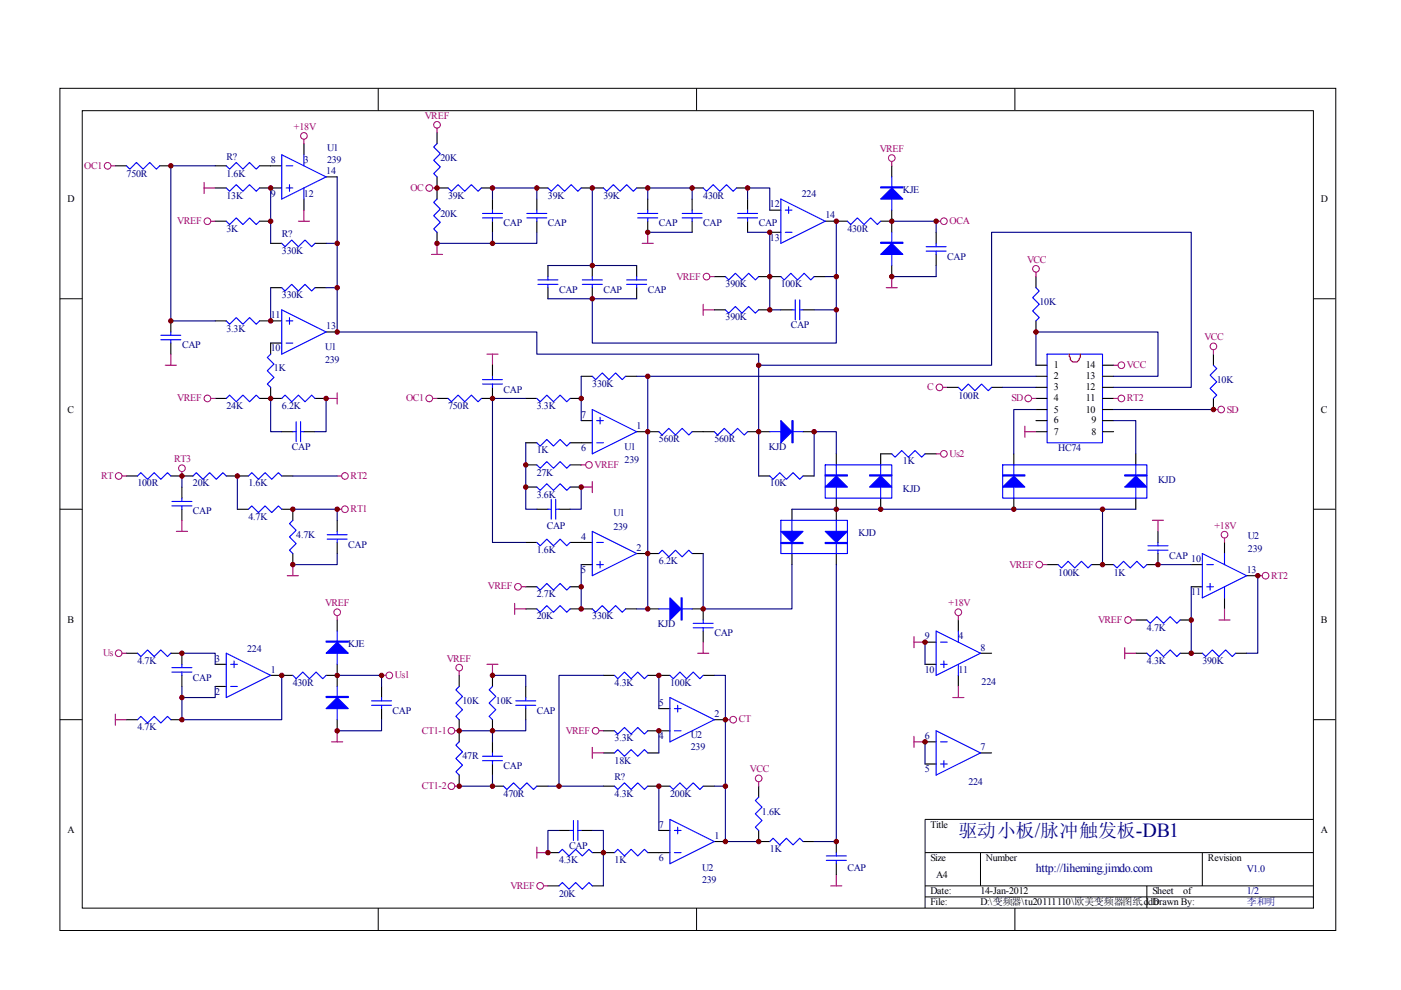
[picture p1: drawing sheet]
<svg xmlns="http://www.w3.org/2000/svg" width="297mm" height="210mm" viewBox="0 0 297 210" stroke-linecap="round" stroke-linejoin="round" font-family="sans-serif">
<g fill="none" stroke="#000" stroke-width=".21">
<path d="M12.7 18.7h270.5v178.6h-270.5zM80.2 18.7v4.7M147.7 18.7v4.7M215.2 18.7v4.7M17.4 23.5h261.1v169h-261.1zM12.7 63.3h4.7M278.4 63.3h4.7M12.7 108h4.7M278.4 108h4.7M12.7 152.6h4.7M278.4 152.6h4.7M278.4 173.7h-82.3v18.8"/>
<path d="M80.2 192.5v4.7M147.7 192.5v4.7M196.1 180.8h82.3M196.1 187.8h82.3M196.1 190.2h82.3M207.9 180.8v7M215.2 192.5v4.7M243.2 187.8v4.7M254.9 180.8v7"/>
</g>
<g fill="none" stroke="#000" stroke-width=".23">
<path d="M24.5 35.2h2.3M33.9 35.2h2.3M45.6 39.9h2.4M45.6 35.2h2.4M55 39.9h4.7M55 35.2h4.7M64.4 30.5v2.3M69.1 37.5h2.4M92.7 28.1v2.4M92.7 37.5v4.7M92.7 39.9h2.3M102.1 39.9h2.3"/>
<path d="M113.8 39.9h2.4M123.2 39.9h4.7M135 39.9h2.3M146.7 39.9h2.4M156.2 39.9h2.3M189.1 35.2v2.3M45.6 46.9h2.4M55 46.9h2.4M57.4 51.6h2.3M64.4 42.2v2.4M66.8 51.6h2.3M92.7 49.3v2.3"/>
<path d="M104.4 42.2v2.4M104.4 46.9v2.4M113.8 42.2v2.4M113.8 46.9v2.4M116.2 56.3v2.3M125.6 56.3v2.3M135 56.3v2.3M137.3 42.2v2.4M137.3 46.9v2.4M146.7 42.2v2.4M146.7 46.9v2.4M151.4 58.6h2.4"/>
<path d="M158.5 42.2v2.4M158.5 46.9v2.4M160.9 58.6h4.7M163.2 49.3h2.4M163.2 44.6h2.4M172.6 58.6h2.4M175 46.9h4.7M186.7 46.9h2.4M189.1 44.6v4.7M189.1 56.3v2.3M198.5 49.3v2.3M198.5 53.9v2.4"/>
<path d="M219.6 58.6v2.4M36.2 68v2.4M36.2 72.7v2.4M45.6 68h2.4M55 68h4.7M57.4 61h2.3M59.7 72.7h-2.3v2.4M66.8 61h2.3M69.1 70.4h2.4M104.4 77.4v2.4M116.2 61v2.3M123.2 79.8h2.4"/>
<path d="M125.6 61v2.3M132.6 79.8h2.4M135 61v2.3M151.4 65.7h2.4M160.9 65.7h2.3M165.6 65.7h2.3M170.3 65.7h2.3M219.6 79.8h2.4M219.6 77.4h2.4M219.6 68v2.4M233.8 79.8h2.3M233.8 77.4h2.3"/>
<path d="M257.3 75.1v2.3M45.6 84.5h2.4M55 84.5h4.7M57.4 82.1v2.4M59.7 91.5h2.4M64.4 91.5h2.4M66.8 84.5h2.3M92.7 84.5h2.3M104.4 82.1v2.4h-2.3M111.5 93.9h2.3M111.5 84.5h2.3M111.5 98.6h2.3"/>
<path d="M120.9 93.9h4.7M120.9 84.5h2.3M120.9 98.6h2.3M123.2 89.2h2.4M135 91.5h4.7M146.7 91.5h4.7M158.5 91.5h4.7M170.3 91.5h2.3M177.3 96.2v2.4M189.1 96.2h-2.4v2.4M196.1 96.2h2.4M200.8 82.1h2.4"/>
<path d="M210.2 82.1h2.4M214.9 96.2v2.4M219.6 89.2h2.4M219.6 91.5h2.4M219.6 84.5h2.4M219.6 82.1h2.4M219.6 86.8h2.4M233.8 89.2h2.3M233.8 91.5h2.3M233.8 84.5h2.3M233.8 82.1h2.3M233.8 86.8h2.3"/>
<path d="M240.8 96.2v2.4M257.3 84.5v2.3M26.8 100.9h2.4M36.2 100.9h4.7M38.6 103.3v2.3M38.6 108v2.3M48 100.9h4.7M50.3 108h2.4M59.7 100.9h2.4M59.7 108h2.4v2.3M62.1 117.4v2.3M71.5 110.3v2.4"/>
<path d="M71.5 115v2.4M111.5 115h2.3M111.5 103.3h2.3M113.8 108h2.4M118.5 108h2.4M120.9 115h4.7M120.9 103.3h2.3M123.2 119.7h2.4M135 117.4h4.7M146.7 117.4h2.4M160.9 100.9h2.3M167.9 108v2.3"/>
<path d="M167.9 117.4v2.3M170.3 100.9h2.3M177.3 105.6v4.7M177.3 117.4v2.3M186.7 105.6v2.4M214.9 105.6v2.4M222 119.7h2.3M231.4 119.7h4.7M240.8 105.6v2.4M245.5 117.4v2.3h-2.3M245.5 112.7v2.3M252.6 119.7h2.3"/>
<path d="M259.6 115v2.4M26.8 138.5h2.4M36.2 138.5h2.4v2.4M71.5 131.5v2.3M111.5 129.1h2.3M111.5 124.4h2.3M120.9 129.1h4.7M120.9 124.4h2.3M132.6 129.1h2.4M137.3 129.1h2.4M146.7 129.1h2.4v2.4M149.1 133.8v2.4"/>
<path d="M196.1 136.2h2.4M203.2 131.5v2.3M207.9 138.5h2.3M240.8 138.5h2.4M240.8 131.5h2.4M250.2 138.5h4.7M250.2 131.5h2.4M252.6 124.4h2.3M259.6 126.8v2.3M262 138.5h2.3M264.3 122.1h2.4M26.8 152.6h2.4"/>
<path d="M36.2 152.6h2.4M38.6 143.2v2.3M45.6 145.5h2.4M45.6 140.9h2.4M57.4 143.2h4.7M69.1 143.2h2.4M71.5 140.9v4.6M71.5 152.6v2.3M80.9 145.5v2.4M80.9 150.2v2.4M97.4 143.2v2.3M97.4 152.6v4.7"/>
<path d="M104.4 143.2v2.3M104.4 152.6v2.3M104.4 157.3v2.3M111.5 145.5v2.4M111.5 150.2v2.4M127.9 143.2h2.4M127.9 154.9h2.4M127.9 159.6h2.4M137.3 143.2h4.7M137.3 154.9h4.7M137.3 159.6h2.4M139.7 150.2h2.3"/>
<path d="M149.1 143.2h2.3M151.4 152.6h2.4M196.1 140.9h2.4M196.1 157.3h2.4M203.2 143.2v2.3M207.9 159.6h2.3M97.4 164.3v2.4M104.4 162v2.3M104.4 166.7h2.4M113.8 166.7h2.4M118.5 176.1h2.4M123.2 176.1h2.4"/>
<path d="M127.9 166.7h2.4M137.3 166.7h4.7M139.7 176.1h2.3M149.1 166.7h2.3M151.4 178.4h2.4M160.9 176.1v2.3h2.3M160.9 166.7v2.3M170.3 178.4h2.3M177.3 178.4v2.4M196.1 162h2.4M116.2 180.8h2.3M116.2 187.8h2.3"/>
<path d="M125.6 180.8h4.7M125.6 187.8h2.3M137.3 180.8h4.7M177.3 183.1v2.4"/>
</g>
<g fill="none" stroke="#00f" stroke-width=".23">
<path d="M26.8 35.2l.7 .7 1.4-1.4 1.4 1.4 1.4-1.4 1.5 1.4 .7-.7M48 35.2l.7 .7 1.4-1.4 1.4 1.4 1.4-1.4 1.4 1.4 .7-.7M48 39.9l.7 .7 1.4-1.4 1.4 1.4 1.4-1.4 1.4 1.4 .7-.7M59.7 32.8l9.4 4.7-9.4 4.7zM60.7 35.2h1.4M60.7 39.9h1.4M61.4 39.2v1.4M64.4 32.8v2.4M64.4 39.9v2.3M92.7 30.5l-.8 .7 1.5 1.4-1.5 1.4 1.5 1.4-1.5 1.4 .8 .7M95 39.9l.7 .7 1.4-1.4 1.4 1.4 1.4-1.4 1.5 1.4 .7-.7M116.2 39.9l.7 .7 1.4-1.4 1.4 1.4 1.4-1.4 1.4 1.4 .7-.7"/>
<path d="M127.9 39.9l.7 .7 1.4-1.4 1.5 1.4 1.4-1.4 1.4 1.4 .7-.7M149.1 39.9l.7 .7 1.4-1.4 1.4 1.4 1.4-1.4 1.4 1.4 .8-.7M189.1 37.5v7.1M48 46.9l.7 .7 1.4-1.4 1.4 1.4 1.4-1.4 1.4 1.4 .7-.7M59.7 51.6l.7 .7 1.4-1.4 1.5 1.4 1.4-1.4 1.4 1.4 .7-.7M92.7 42.2l-.8 .7 1.5 1.4-1.5 1.4 1.5 1.4-1.5 1.4 .8 .8M102.3 45.3h4.2M102.3 46.2h4.2M104.4 44.6v.7M104.4 46.2v.7M111.7 45.3h4.2M111.7 46.2h4.2"/>
<path d="M113.8 44.6v.7M113.8 46.2v.7M114.1 59.3h4.2M116.2 58.6v.7M123.5 59.3h4.2M125.6 58.6v.7M132.9 59.3h4.2M135 58.6v.7M135.2 45.3h4.3M135.2 46.2h4.3M137.3 44.6v.7M137.3 46.2v.7"/>
<path d="M144.6 45.3h4.3M144.6 46.2h4.3M146.7 44.6v.7M146.7 46.2v.7M153.8 58.6l.7 .7 1.4-1.4 1.4 1.4 1.4-1.4 1.4 1.4 .8-.7M156.4 45.3h4.2M156.4 46.2h4.2M158.5 44.6v.7M158.5 46.2v.7M165.6 58.6l.7 .7 1.4-1.4 1.4 1.4 1.4-1.4 1.4 1.4 .7-.7M165.6 42.2l9.4 4.7-9.4 4.7zM166.5 49.3h1.4"/>
<path d="M166.5 44.6h1.4M167.2 43.9v1.4M179.7 46.9l.7 .7 1.4-1.4 1.4 1.4 1.4-1.4 1.4 1.4 .7-.7M189.1 49.3v7M196.4 53.2h4.2M196.4 52.3h4.2M198.5 51.6v.7M198.5 53.2v.7M34.1 71.1h4.2M34.1 72h4.2M36.2 70.4v.7M36.2 72v.7"/>
<path d="M48 68l.7 .7 1.4-1.4 1.4 1.4 1.4-1.4 1.4 1.4 .7-.7M57.4 75.1l-.7 .7 1.4 1.4-1.4 1.4 1.4 1.4-1.4 1.4 .7 .7M59.7 61l.7 .7 1.4-1.4 1.5 1.4 1.4-1.4 1.4 1.4 .7-.7M59.7 65.7l9.4 4.7-9.4 4.7zM60.7 72.7h1.4M60.7 68h1.4M61.4 67.3v1.4M104.4 79.8v.7M114.1 60.3h4.2M116.2 60.3v.7M123.5 60.3h4.2M125.6 79.8l.7 .7 1.4-1.4 1.4 1.4 1.4-1.4 1.4 1.4 .7-.7"/>
<path d="M125.6 60.3v.7M132.9 60.3h4.2M135 60.3v.7M153.8 65.7l.7 .7 1.4-1.4 1.4 1.4 1.4-1.4 1.4 1.4 .8-.7M167.9 65.7h.7M168.6 63.6v4.2M169.6 65.7h.7M169.6 63.6v4.2M219.6 61l.8 .7-1.5 1.4 1.5 1.4-1.5 1.4 1.5 1.4-.8 .7M222 75.1h11.8v18.8h-11.8zM257.3 77.4l.7 .7-1.4 1.4 1.4 1.5-1.4 1.4 1.4 1.4-.7 .7M48 84.5l.7-.7 1.4 1.4 1.4-1.4 1.4 1.4 1.4-1.4 .7 .7"/>
<path d="M59.7 84.5l.7-.7 1.4 1.4 1.5-1.4 1.4 1.4 1.4-1.4 .7 .7M62.1 91.5h.7M62.8 89.4v4.2M63.7 91.5h.7M63.7 89.4v4.2M95 84.5l.7 .7 1.4-1.4 1.4 1.4 1.4-1.4 1.5 1.4 .7-.7M102.3 80.5h4.2M102.3 81.4h4.2M104.4 81.4v.7M113.8 84.5l.7 .7 1.4-1.4 1.4 1.4 1.5-1.4 1.4 1.4 .7-.7M113.8 93.9l.7 .7 1.4-1.4 1.4 1.4 1.5-1.4 1.4 1.4 .7-.7M113.8 98.6l.7 .7 1.4-1.4 1.4 1.4 1.5-1.4 1.4 1.4 .7-.7"/>
<path d="M125.6 86.8l9.4 4.7-9.4 4.7zM126.5 93.9h1.4M126.5 89.2h1.4M127.2 88.5v1.4M139.7 91.5l.7 .7 1.4-1.4 1.4 1.4 1.4-1.4 1.4 1.4 .7-.7M151.4 91.5l.8 .7 1.4-1.4 1.4 1.4 1.4-1.4 1.4 1.4 .7-.7M163.2 91.5h7.1M175 98.6h14.1v7h-14.1zM177.3 98.6v7M186.7 98.6v7M189.1 96.2l.7 .7 1.4-1.4 1.4 1.4 1.4-1.4 1.4 1.4 .7-.7M203.2 82.1l.7 .7 1.4-1.4 1.4 1.4 1.4-1.4 1.4 1.4 .7-.7"/>
<path d="M212.6 98.6h30.6v7h-30.6zM214.9 98.6v7M240.8 98.6v7M29.2 100.9l.7-.7 1.4 1.4 1.4-1.4 1.4 1.4 1.4-1.4 .7 .7M36.4 106.3h4.3M36.4 107.3h4.3M38.6 105.6v.7M38.6 107.3v.7M40.9 100.9l.7-.7 1.4 1.4 1.4-1.4 1.5 1.4 1.4-1.4 .7 .7M52.7 100.9l.7-.7 1.4 1.4 1.4-1.4 1.4 1.4 1.4-1.4 .7 .7M52.7 108l.7-.7 1.4 1.4 1.4-1.4 1.4 1.4 1.4-1.4 .7 .7M62.1 110.3l-.7 .7 1.4 1.4-1.4 1.4 1.4 1.5-1.4 1.4 .7 .7"/>
<path d="M69.4 113.4h4.2M69.4 114.3h4.2M71.5 112.7v.7M71.5 114.3v.7M113.8 103.3l.7 .7 1.4-1.4 1.4 1.4 1.5-1.4 1.4 1.4 .7-.7M113.8 115l.7 .7 1.4-1.4 1.4 1.4 1.5-1.4 1.4 1.4 .7-.7M116.2 108h.7M116.9 105.9v4.2M117.8 108h.7M117.8 105.9v4.2M125.6 112.7l9.4 4.7-9.4 4.7zM126.5 115h1.4"/>
<path d="M126.5 119.7h1.4M127.2 119v1.4M139.7 117.4l.7-.7 1.4 1.4 1.4-1.4 1.4 1.4 1.4-1.4 .7 .7M163.2 100.9l.7 .7 1.4-1.4 1.4 1.4 1.4-1.4 1.5 1.4 .7-.7M165.6 110.3h14.1v7.1h-14.1zM167.9 110.3v7.1M177.3 110.3v7.1M224.3 119.7l.8 .7 1.4-1.4 1.4 1.4 1.4-1.4 1.4 1.4 .7-.7M236.1 119.7l.7 .7 1.4-1.4 1.4 1.4 1.4-1.4 1.5 1.4 .7-.7M243.4 115.7h4.2M243.4 116.7h4.2M245.5 115v.7"/>
<path d="M245.5 116.7v.7M254.9 117.4l9.4 4.7-9.4 4.7zM255.9 119.7h1.4M259.6 117.4v2.3M29.2 138.5l.7 .7 1.4-1.4 1.4 1.4 1.4-1.4 1.4 1.4 .7-.7M48 138.5l9.4 4.7-9.4 4.7zM71.5 133.8v7.1M113.8 124.4l.7 .7 1.4-1.4 1.4 1.4 1.5-1.4 1.4 1.4 .7-.7M113.8 129.1l.7 .7 1.4-1.4 1.4 1.4 1.5-1.4 1.4 1.4 .7-.7M125.6 129.1l.7 .7 1.4-1.4 1.4 1.4 1.4-1.4 1.4 1.4 .7-.7M139.7 129.1h7M147 133.1h4.2"/>
<path d="M147 132.2h4.2M149.1 131.5v.7M149.1 133.1v.7M198.5 133.8l9.4 4.7-9.4 4.7zM199.4 136.2h1.4M203.2 133.8v2.4M243.2 131.5l.7 .7 1.4-1.4 1.4 1.4 1.4-1.4 1.4 1.4 .7-.7M243.2 138.5l.7 .7 1.4-1.4 1.4 1.4 1.4-1.4 1.4 1.4 .7-.7M254.9 138.5l.7 .7 1.4-1.4 1.4 1.4 1.5-1.4 1.4 1.4 .7-.7M255.9 124.4h1.4M256.6 123.7v1.4M259.6 124.4v2.4"/>
<path d="M29.2 152.6l.7-.7 1.4 1.4 1.4-1.4 1.4 1.4 1.4-1.4 .7 .7M36.4 141.6h4.3M36.4 142.5h4.3M38.6 140.9v.7M38.6 142.5v.7M48.9 145.5h1.4M48.9 140.9h1.4M49.6 140.1v1.5M62.1 143.2l.7 .7 1.4-1.4 1.4 1.4 1.4-1.4 1.4 1.4 .7-.7M71.5 145.5v7.1M78.8 148.6h4.2M78.8 149.5h4.2"/>
<path d="M80.9 147.9v.7M80.9 149.5v.7M97.4 145.5l-.7 .8 1.4 1.4-1.4 1.4 1.4 1.4-1.4 1.4 .7 .7M97.4 157.3l-.7 .7 1.4 1.4-1.4 1.4 1.4 1.4-1.4 1.4 .7 .7M104.4 145.5l-.7 .8 1.4 1.4-1.4 1.4 1.4 1.4-1.4 1.4 .7 .7M104.4 159.6v.7M109.4 148.6h4.2M109.4 149.5h4.2M111.5 147.9v.7M111.5 149.5v.7M130.3 143.2l.7 .7 1.4-1.4 1.4 1.4 1.4-1.4 1.4 1.4 .7-.7M130.3 154.9l.7 .7 1.4-1.4 1.4 1.4 1.4-1.4 1.4 1.4 .7-.7"/>
<path d="M130.3 159.6l.7-.7 1.4 1.4 1.4-1.4 1.4 1.4 1.4-1.4 .7 .7M142 143.2l.7 .7 1.5-1.4 1.4 1.4 1.4-1.4 1.4 1.4 .7-.7M142 147.9l9.4 4.7-9.4 4.7zM143 154.9h1.4M143 150.2h1.4M143.7 149.5v1.4M198.5 154.9l9.4 4.7-9.4 4.7zM199.4 140.9h1.4M199.4 157.3h1.4M200.1 140.1v1.5M203.2 140.9v2.3M102.3 160.3h4.2"/>
<path d="M102.3 161.3h4.2M104.4 161.3v.7M106.8 166.7l.7 .7 1.4-1.4 1.4 1.4 1.4-1.4 1.4 1.4 .7-.7M120.9 176.1h.7M121.6 174v4.2M122.5 176.1h.7M122.5 174v4.2M130.3 166.7l.7 .7 1.4-1.4 1.4 1.4 1.4-1.4 1.4 1.4 .7-.7M142 166.7l.7 .7 1.5-1.4 1.4 1.4 1.4-1.4 1.4 1.4 .7-.7M142 173.7l9.4 4.7-9.4 4.7zM143 176.1h1.4M143.7 175.4v1.4"/>
<path d="M160.9 169l-.8 .7 1.5 1.4-1.5 1.5 1.5 1.4-1.5 1.4 .8 .7M163.2 178.4l.7-.7 1.4 1.4 1.4-1.4 1.4 1.4 1.5-1.4 .7 .7M199.4 162h1.4M200.1 161.3v1.4M118.5 180.8l.7-.7 1.4 1.4 1.5-1.4 1.4 1.4 1.4-1.4 .7 .7M118.5 187.8l.7-.7 1.4 1.4 1.5-1.4 1.4 1.4 1.4-1.4 .7 .7M130.3 180.8l.7-.7 1.4 1.4 1.4-1.4 1.4 1.4 1.4-1.4 .7 .7M143 180.8h1.4M175.2 181.5h4.2M175.2 182.4h4.2M177.3 180.8v.7M177.3 182.4v.7"/>
</g>
<g fill="none" stroke="#a1006a" stroke-width=".21">
<circle cx="22.8" cy="35.2" r=".71"/>
<circle cx="64.4" cy="28.8" r=".7"/>
<circle cx="91" cy="39.9" r=".71"/>
<circle cx="92.7" cy="26.5" r=".71"/>
<circle cx="189.1" cy="33.5" r=".7"/>
<circle cx="44" cy="46.9" r=".71"/>
<circle cx="149.8" cy="58.6" r=".71"/>
<circle cx="200.1" cy="46.9" r=".7"/>
<circle cx="219.6" cy="57" r=".71"/>
<circle cx="237.8" cy="77.4" r=".71"/>
<circle cx="257.3" cy="73.4" r=".7"/>
<circle cx="38.6" cy="99.3" r=".71"/>
<circle cx="44" cy="84.5" r=".71"/>
<circle cx="91" cy="84.5" r=".71"/>
<circle cx="124.9" cy="98.6" r=".71"/>
<circle cx="199.2" cy="82.1" r=".71"/>
<circle cx="200.1" cy="96.2" r=".71"/>
<circle cx="218" cy="84.5" r=".71"/>
<circle cx="237.8" cy="84.5" r=".71"/>
<circle cx="258.9" cy="86.8" r=".7"/>
<circle cx="25.2" cy="100.9" r=".71"/>
<circle cx="73.1" cy="100.9" r=".7"/>
<circle cx="73.1" cy="108" r=".7"/>
<circle cx="220.3" cy="119.7" r=".71"/>
<circle cx="259.6" cy="113.4" r=".71"/>
<circle cx="25.2" cy="138.5" r=".71"/>
<circle cx="71.5" cy="129.8" r=".71"/>
<circle cx="109.8" cy="124.4" r=".71"/>
<circle cx="203.2" cy="129.8" r=".71"/>
<circle cx="239.2" cy="131.5" r=".7"/>
<circle cx="268.3" cy="122.1" r=".71"/>
<circle cx="82.5" cy="143.2" r=".71"/>
<circle cx="95.7" cy="154.9" r=".71"/>
<circle cx="97.4" cy="141.6" r=".71"/>
<circle cx="126.3" cy="154.9" r=".71"/>
<circle cx="155.4" cy="152.6" r=".71"/>
<circle cx="95.7" cy="166.7" r=".71"/>
<circle cx="160.9" cy="165" r=".71"/>
<circle cx="114.5" cy="187.8" r=".71"/>
</g>
<g fill="none" stroke="#a1006a" stroke-width=".23">
<path d="M23.5 35.2h1M43.3 39.9h2.3M43.3 38.7v2.3M64.4 29.5v1M91.7 39.9h1M92.7 27.2v.9M189.1 34.2v1M44.7 46.9h.9M63.3 46.9h2.3M64.4 44.6v2.3M91.5 53.9h2.3M92.7 51.6v2.3"/>
<path d="M136.2 51.6h2.3M137.3 49.3v2.3M150.5 58.6h.9M189.1 58.6v2.4M198.5 46.9h.9M219.6 57.7v.9M35 77.4h2.4M36.2 75.1v2.3M103.2 75.1h2.4M104.4 75.1v2.3M149.1 64.5v2.4M149.1 65.7h2.3"/>
<path d="M187.9 61h2.3M236.1 77.4h.9M257.3 74.1v1M38.6 100v.9M44.7 84.5h.9M69.1 84.5h2.4M71.5 83.3v2.4M91.7 84.5h1M123.2 98.6h1M198.5 96.2h.9M199.9 82.1h.9M217.3 90.4v2.3"/>
<path d="M217.3 91.5h2.3M218.7 84.5h.9M236.1 84.5h.9M257.3 86.8h.9M25.9 100.9h.9M37.4 112.7h2.3M38.6 110.3v2.4M62.1 119.7v2.4M71.5 100.9h.9M71.5 108h.9M123.2 103.3h2.4M125.6 102.1v2.3"/>
<path d="M221.1 119.7h.9M244.3 110.3h2.4M245.5 110.3v2.4M259.6 114.1v.9M25.9 138.5h.9M60.9 122.1h2.4M71.5 130.5v1M109.1 127.9v2.4M109.1 129.1h2.4M110.5 124.4h1M147.9 138.5h2.4M149.1 136.2v2.3"/>
<path d="M193.8 135v2.3M193.8 136.2h2.3M203.2 130.5v1M238.5 138.5h2.3M238.5 137.3v2.4M239.9 131.5h.9M258.4 131.5h2.4M259.6 129.1v2.4M266.7 122.1h.9M24.5 151.4v2.4M24.5 152.6h2.3M70.3 157.3h2.4"/>
<path d="M71.5 154.9v2.4M80.9 143.2h.9M96.4 154.9h1M97.4 142.3v.9M103.2 140.9h2.4M104.4 140.9v2.3M125.6 158.5v2.3M125.6 159.6h2.3M127 154.9h.9M153.8 152.6h.9M193.8 157.3h2.3M193.8 156.1v2.4"/>
<path d="M202 147.9h2.4M203.2 145.5v2.4M96.4 166.7h1M113.8 179.6v2.4M160.9 165.7v1M113.8 180.8h2.4M115.2 187.8h1M176.1 187.8h2.4M177.3 185.5v2.3"/>
</g>
<g fill="none" stroke="#000080" stroke-width=".23">
<path d="M45.6 35.2h-9.4v32.8h9.4M57.4 39.9v11.7M71.5 37.5v32.9h42.3v4.7h47.1v2.3M125.6 39.9v16.4M69.1 51.6h2.4M104.4 42.2v-2.3h9.4v2.3M104.4 49.3v2.3M113.8 49.3v2.3h-21.1M116.2 56.3h18.8M137.3 42.2v-2.3h9.4v2.3M137.3 49.3h9.4M158.5 49.3h4.7v16.4h2.4"/>
<path d="M158.5 42.2v-2.3h4.7v4.7M175 58.6h2.3M177.3 46.9v18.8h-4.7M189.1 46.9h9.4v2.4M198.5 56.3v2.3h-9.4M57.4 61v7M69.1 61h2.4M116.2 63.3h18.8M123.2 79.8v9.4M125.6 63.3v9.4h51.7v-7M135 79.8h2.3v49.3h-2.3M137.3 79.8h82.3"/>
<path d="M219.6 77.4v-7h25.9v9.4h-9.4M57.4 84.5v7h2.3M69.1 84.5v7h-2.3M111.5 84.5h-7.1v30.5h7.1M111.5 93.9v14.1h2.3M177.3 96.2v-4.7h-4.7v9.4M212.6 82.1h7M219.6 86.8h-4.7v9.4M236.1 89.2h4.7v7M236.1 82.1h16.5v-32.8h-42.4v28.1h-49.3v23.5M236.1 86.8h21.2M38.6 100.9v2.4"/>
<path d="M50.3 100.9v7.1M62.1 108h9.4v2.3M62.1 100.9h9.4M71.5 117.4v2.3h-9.4M123.2 103.3v4.7h-2.3M123.2 119.7v9.4M149.1 117.4v11.7h18.8v-9.4M167.9 108h72.9M177.3 119.7v58.7h-4.7M233.8 108v11.7M245.5 119.7h7.1M38.6 138.5h7v2.4"/>
<path d="M196.1 136.2v4.7M252.6 124.4v14.1M266.7 122.1v16.4h-2.4M38.6 145.5v2.4M59.7 143.2v9.4h-21.1v-4.7h7v-2.4M71.5 143.2h9.4v2.3M80.9 152.6v2.3h-9.4M104.4 143.2h7.1v2.3M104.4 154.9v2.4M111.5 152.6v2.3h-14.1M127.9 143.2h-9.4v23.5M139.7 143.2v7"/>
<path d="M139.7 154.9v4.7M151.4 143.2h2.4v35.2h7.1M196.1 157.3v4.7M104.4 164.3v2.4h-7M116.2 166.7h11.7M118.5 176.1h-2.3v4.7M125.6 176.1h2.3v11.7M139.7 166.7v9.4M151.4 166.7h2.4"/>
</g>
<g fill="#800000" stroke="#800000" stroke-width=".21">
<circle cx="38.6" cy="100.9" r=".47"/>
<circle cx="50.3" cy="100.9" r=".47"/>
<circle cx="71.5" cy="108" r=".47"/>
<circle cx="62.1" cy="108" r=".47"/>
<circle cx="62.1" cy="119.7" r=".47"/>
<circle cx="59.7" cy="143.2" r=".47"/>
<circle cx="38.6" cy="138.5" r=".47"/>
<circle cx="38.6" cy="152.6" r=".47"/>
<circle cx="38.6" cy="147.9" r=".47"/>
<circle cx="71.5" cy="143.2" r=".47"/>
<circle cx="80.9" cy="143.2" r=".47"/>
<circle cx="71.5" cy="154.9" r=".47"/>
<circle cx="92.7" cy="39.9" r=".47"/>
<circle cx="189.1" cy="58.6" r=".47"/>
<circle cx="177.3" cy="46.9" r=".47"/>
<circle cx="177.3" cy="58.6" r=".47"/>
<circle cx="163.2" cy="58.6" r=".47"/>
<circle cx="163.2" cy="65.7" r=".47"/>
<circle cx="163.2" cy="49.3" r=".47"/>
<circle cx="158.5" cy="39.9" r=".47"/>
<circle cx="146.7" cy="39.9" r=".47"/>
<circle cx="137.3" cy="39.9" r=".47"/>
<circle cx="137.3" cy="49.3" r=".47"/>
<circle cx="113.8" cy="39.9" r=".47"/>
<circle cx="104.4" cy="39.9" r=".47"/>
<circle cx="92.7" cy="51.6" r=".47"/>
<circle cx="104.4" cy="51.6" r=".47"/>
<circle cx="177.3" cy="65.7" r=".47"/>
<circle cx="125.6" cy="63.3" r=".47"/>
<circle cx="125.6" cy="56.3" r=".47"/>
<circle cx="125.6" cy="39.9" r=".47"/>
<circle cx="189.1" cy="46.9" r=".47"/>
<circle cx="198.5" cy="46.9" r=".47"/>
<circle cx="123.2" cy="84.5" r=".47"/>
<circle cx="111.5" cy="98.6" r=".47"/>
<circle cx="123.2" cy="124.4" r=".47"/>
<circle cx="123.2" cy="129.1" r=".47"/>
<circle cx="104.4" cy="84.5" r=".47"/>
<circle cx="111.5" cy="103.3" r=".47"/>
<circle cx="137.3" cy="129.1" r=".47"/>
<circle cx="123.2" cy="103.3" r=".47"/>
<circle cx="137.3" cy="91.5" r=".47"/>
<circle cx="137.3" cy="117.4" r=".47"/>
<circle cx="153.8" cy="178.4" r=".47"/>
<circle cx="139.7" cy="143.2" r=".47"/>
<circle cx="139.7" cy="166.7" r=".47"/>
<circle cx="160.9" cy="178.4" r=".47"/>
<circle cx="153.8" cy="166.7" r=".47"/>
<circle cx="97.4" cy="154.9" r=".47"/>
<circle cx="104.4" cy="154.9" r=".47"/>
<circle cx="104.4" cy="166.7" r=".47"/>
<circle cx="97.4" cy="166.7" r=".47"/>
<circle cx="118.5" cy="166.7" r=".47"/>
<circle cx="139.7" cy="154.9" r=".47"/>
<circle cx="127.9" cy="180.8" r=".47"/>
<circle cx="153.8" cy="152.6" r=".47"/>
<circle cx="104.4" cy="143.2" r=".47"/>
<circle cx="116.2" cy="180.8" r=".47"/>
<circle cx="137.3" cy="79.8" r=".47"/>
<circle cx="219.6" cy="70.4" r=".47"/>
<circle cx="245.5" cy="119.7" r=".47"/>
<circle cx="252.6" cy="131.5" r=".47"/>
<circle cx="252.6" cy="138.5" r=".47"/>
<circle cx="266.7" cy="122.1" r=".47"/>
<circle cx="233.8" cy="108" r=".47"/>
<circle cx="233.8" cy="119.7" r=".47"/>
<circle cx="149.1" cy="129.1" r=".47"/>
<circle cx="214.9" cy="108" r=".47"/>
<circle cx="177.3" cy="178.4" r=".47"/>
<circle cx="177.3" cy="108" r=".47"/>
<circle cx="186.7" cy="108" r=".47"/>
<circle cx="172.6" cy="91.5" r=".47"/>
<circle cx="160.9" cy="91.5" r=".47"/>
<circle cx="257.3" cy="86.8" r=".47"/>
<circle cx="196.1" cy="136.2" r=".47"/>
<circle cx="196.1" cy="157.3" r=".47"/>
<circle cx="57.4" cy="39.9" r=".47"/>
<circle cx="57.4" cy="46.9" r=".47"/>
<circle cx="71.5" cy="51.6" r=".47"/>
<circle cx="71.5" cy="61" r=".47"/>
<circle cx="57.4" cy="68" r=".47"/>
<circle cx="36.2" cy="35.2" r=".47"/>
<circle cx="160.9" cy="77.4" r=".47"/>
<circle cx="71.5" cy="70.4" r=".47"/>
<circle cx="36.2" cy="68" r=".47"/>
<circle cx="57.4" cy="84.5" r=".47"/>
<circle cx="69.1" cy="84.5" r=".47"/>
</g>
<g fill="#00f" stroke="#00f" stroke-width=".23">
<path d="M71.5 147.9l2.3 2.3h-4.7z"/>
<path d="M69.1 138.5l2.4-2.3 2.3 2.3z"/>
<path d="M186.7 53.9l2.4-2.3 2.3 2.3z"/>
<path d="M186.7 42.2l2.4-2.3 2.3 2.3z"/>
<path d="M142 126.8l2.4 2.3-2.4 2.4z"/>
<path d="M212.6 103.3l2.3-2.4 2.4 2.4z"/>
<path d="M238.5 103.3l2.3-2.4 2.4 2.4z"/>
<path d="M165.6 112.7h4.7l-2.4 2.3z"/>
<path d="M175 112.7h4.7l-2.4 2.3z"/>
<path d="M175 103.3l2.3-2.4 2.4 2.4z"/>
<path d="M184.4 103.3l2.3-2.4 2.4 2.4z"/>
<path d="M165.6 89.2l2.3 2.3-2.3 2.4z"/>
<path d="M69.1 147.7h4.7v.2h-4.7z" fill-rule="evenodd"/>
<path d="M69.1 135.9h4.7v.3h-4.7z" fill-rule="evenodd"/>
<path d="M186.7 51.4h4.7v.2h-4.7z" fill-rule="evenodd"/>
<path d="M186.7 39.6h4.7v.3h-4.7z" fill-rule="evenodd"/>
<path d="M144.4 126.8h.2v4.7h-.2z" fill-rule="evenodd"/>
<path d="M212.6 100.7h4.7v.2h-4.7z" fill-rule="evenodd"/>
<path d="M238.5 100.7h4.7v.2h-4.7z" fill-rule="evenodd"/>
<path d="M165.6 115h4.7v.3h-4.7z" fill-rule="evenodd"/>
<path d="M175 115h4.7v.3h-4.7z" fill-rule="evenodd"/>
<path d="M175 100.7h4.7v.2h-4.7z" fill-rule="evenodd"/>
<path d="M184.4 100.7h4.7v.2h-4.7z" fill-rule="evenodd"/>
<path d="M167.9 89.2h.2v4.7h-.2z" fill-rule="evenodd"/>
</g>
<path d="M226.7 75.1v.5l.2 .2a.89 .89 0 0 0 1.2 .9 .85 .85 0 0 0 .7-.7l.2-.2v-.7" fill="none" stroke="#f00" stroke-width=".23"/>
<text font-size="4" fill="#000080" x="203.2" y="177.4">驱动小板/脉冲触发板-DB1</text>
<text font-size="2.5" fill="#000080" x="219.6" y="184.8">http://liheming.jimdo.com</text>
<g font-size="2.1" fill="#a1006a">
<text x="62.3" y="27.5">+18V</text>
<text x="90.1" y="25.2">VREF</text>
<text x="17.9" y="35.7">OC1</text>
<text x="186.5" y="32.3">VREF</text>
<text x="87" y="40.5">OC</text>
<text x="37.6" y="47.5">VREF</text>
<text x="201.3" y="47.5">OCA</text>
<text x="143.4" y="59.3">VREF</text>
<text x="217.8" y="55.7">VCC</text>
<text x="255.4" y="72.2">VCC</text>
<text x="196.6" y="82.7">C</text>
<text x="238.9" y="78.1">VCC</text>
<text x="37.6" y="85.1">VREF</text>
<text x="86.1" y="85.1">OC1</text>
<text x="214.5" y="85.1">SD</text>
<text x="238.9" y="85.1">RT2</text>
<text x="260.1" y="87.5">SD</text>
<text x="21.4" y="101.5">RT</text>
<text x="36.9" y="98">RT3</text>
<text x="74.3" y="101.5">RT2</text>
<text x="126.1" y="99.2">VREF</text>
<text x="201.3" y="96.9">Us2</text>
<text x="74.3" y="108.6">RT1</text>
<text x="257.5" y="112.1">+18V</text>
<text x="103.5" y="125">VREF</text>
<text x="214" y="120.3">VREF</text>
<text x="269.5" y="122.7">RT2</text>
<text x="68.9" y="128.5">VREF</text>
<text x="201.1" y="128.5">+18V</text>
<text x="232.8" y="132.1">VREF</text>
<text x="21.8" y="139.1">Us</text>
<text x="83.7" y="143.8">Us1</text>
<text x="94.7" y="140.3">VREF</text>
<text x="89.4" y="155.5">CT1-1</text>
<text x="120" y="155.5">VREF</text>
<text x="156.6" y="153.2">CT</text>
<text x="89.4" y="167.3">CT1-2</text>
<text x="159" y="163.8">VCC</text>
<text x="108.2" y="188.4">VREF</text>
</g>
<g font-size="2.1" fill="#000080">
<text x="48" y="33.9">R?</text>
<text x="57.4" y="34.6">8</text>
<text x="64.4" y="34.6">3</text>
<text x="69.3" y="32">U1</text>
<text x="69.3" y="34.6">239</text>
<text x="93.4" y="34.1">20K</text>
<text x="26.8" y="37.4">750R</text>
<text x="48" y="37.4">1.6K</text>
<text x="57.4" y="41.7">9</text>
<text x="64.4" y="41.7">12</text>
<text x="69.2" y="36.9">14</text>
<text x="170" y="41.8">224</text>
<text x="191.4" y="40.9">KJE</text>
<text x="48" y="42.1">13K</text>
<text x="93.4" y="45.9">20K</text>
<text x="95" y="42.1">39K</text>
<text x="116.2" y="42.1">39K</text>
<text x="127.9" y="42.1">39K</text>
<text x="149.1" y="42.1">430R</text>
<text x="163.2" y="44">12</text>
<text x="175" y="46.3">14</text>
<text x="48" y="49.1">3K</text>
<text x="59.8" y="50.3">R?</text>
<text x="59.8" y="53.9">330K</text>
<text x="106.8" y="48">CAP</text>
<text x="116.2" y="48">CAP</text>
<text x="139.7" y="48">CAP</text>
<text x="149.1" y="48">CAP</text>
<text x="160.9" y="48">CAP</text>
<text x="163.2" y="51.1">13</text>
<text x="179.7" y="49.1">430R</text>
<text x="200.8" y="55">CAP</text>
<text x="59.8" y="63.3">330K</text>
<text x="118.5" y="62.1">CAP</text>
<text x="127.9" y="62.1">CAP</text>
<text x="137.3" y="62.1">CAP</text>
<text x="153.8" y="60.9">390K</text>
<text x="165.5" y="60.9">100K</text>
<text x="220.4" y="64.6">10K</text>
<text x="48" y="70.3">3.3K</text>
<text x="57.4" y="67.5">11</text>
<text x="69.2" y="69.8">13</text>
<text x="153.8" y="67.9">390K</text>
<text x="167.6" y="69.6">CAP</text>
<text x="38.6" y="73.8">CAP</text>
<text x="57.4" y="74.5">10</text>
<text x="68.9" y="74.3">U1</text>
<text x="68.9" y="76.9">239</text>
<text x="58.1" y="78.8">1K</text>
<text x="106.8" y="83.2">CAP</text>
<text x="125.6" y="82.1">330K</text>
<text x="258" y="81.1">10K</text>
<text x="48" y="86.7">24K</text>
<text x="59.8" y="86.7">6.2K</text>
<text x="95" y="86.7">750R</text>
<text x="113.8" y="86.7">3.3K</text>
<text x="123.2" y="88.6">7</text>
<text x="203.2" y="84.6">100R</text>
<text x="61.9" y="95.4">CAP</text>
<text x="123.2" y="95.7">6</text>
<text x="132.4" y="95.4">U1</text>
<text x="135" y="90.9">1</text>
<text x="139.7" y="93.7">560R</text>
<text x="151.5" y="93.7">560R</text>
<text x="163" y="95.4">KJD</text>
<text x="224.4" y="95.7">HC74</text>
<text x="113.8" y="96.1">1K</text>
<text x="113.8" y="100.9">27K</text>
<text x="132.4" y="98.2">239</text>
<text x="191.4" y="98.5">1K</text>
<text x="29.1" y="103.1">100R</text>
<text x="40.9" y="103.1">20K</text>
<text x="52.7" y="103.1">1.6K</text>
<text x="113.8" y="105.5">3.6K</text>
<text x="163.2" y="103.1">10K</text>
<text x="191.4" y="104.3">KJD</text>
<text x="245.5" y="102.5">KJD</text>
<text x="40.9" y="109.1">CAP</text>
<text x="52.7" y="110.3">4.7K</text>
<text x="62.8" y="114">4.7K</text>
<text x="115.9" y="112.1">CAP</text>
<text x="130" y="109.5">U1</text>
<text x="130" y="112.4">239</text>
<text x="182" y="113.7">KJD</text>
<text x="73.8" y="116.1">CAP</text>
<text x="113.8" y="117.3">1.6K</text>
<text x="123.2" y="114.5">4</text>
<text x="135" y="116.8">2</text>
<text x="139.7" y="119.6">6.2K</text>
<text x="247.9" y="118.5">CAP</text>
<text x="252.6" y="119.1">10</text>
<text x="264.6" y="114.2">U2</text>
<text x="264.6" y="117">239</text>
<text x="123.2" y="121.5">5</text>
<text x="224.4" y="122.2">100K</text>
<text x="236.1" y="122.2">1K</text>
<text x="264.3" y="121.5">13</text>
<text x="113.8" y="126.7">2.7K</text>
<text x="113.8" y="131.3">20K</text>
<text x="125.6" y="131.3">330K</text>
<text x="252.6" y="126.2">11</text>
<text x="73.8" y="137.3">KJE</text>
<text x="139.4" y="133">KJD</text>
<text x="151.5" y="134.9">CAP</text>
<text x="196.1" y="135.6">9</text>
<text x="203.2" y="135.6">4</text>
<text x="207.9" y="137.9">8</text>
<text x="243.2" y="133.7">4.7K</text>
<text x="29.1" y="140.7">4.7K</text>
<text x="45.6" y="140.3">3</text>
<text x="52.4" y="138.2">224</text>
<text x="57.4" y="142.6">1</text>
<text x="196.1" y="142.6">10</text>
<text x="203.2" y="142.6">11</text>
<text x="243.2" y="140.7">4.3K</text>
<text x="254.9" y="140.7">390K</text>
<text x="40.9" y="144.3">CAP</text>
<text x="45.6" y="147.3">2</text>
<text x="62.1" y="145.5">430R</text>
<text x="98" y="149.2">10K</text>
<text x="105.2" y="149.2">10K</text>
<text x="130.3" y="145.5">4.3K</text>
<text x="139.7" y="149.7">5</text>
<text x="142.1" y="145.5">100K</text>
<text x="208.1" y="145.2">224</text>
<text x="29.1" y="154.9">4.7K</text>
<text x="83.2" y="151.3">CAP</text>
<text x="113.8" y="151.3">CAP</text>
<text x="151.5" y="152">2</text>
<text x="98" y="161">47R</text>
<text x="130.3" y="157.2">3.3K</text>
<text x="130.3" y="161.9">18K</text>
<text x="139.7" y="156.7">4</text>
<text x="146.5" y="156.5">U2</text>
<text x="146.5" y="159.1">239</text>
<text x="196.1" y="156.7">6</text>
<text x="207.9" y="159.1">7</text>
<text x="106.8" y="163.1">CAP</text>
<text x="130.3" y="165.5">R?</text>
<text x="196.1" y="163.8">5</text>
<text x="205.3" y="166.4">224</text>
<text x="106.8" y="168.9">470R</text>
<text x="130.3" y="168.9">4.3K</text>
<text x="142.1" y="168.9">200K</text>
<text x="161.5" y="172.7">1.6K</text>
<text x="139.7" y="175.5">7</text>
<text x="151.5" y="177.9">1</text>
<text x="118.5" y="183.1">4.3K</text>
<text x="120.6" y="180">CAP</text>
<text x="130.3" y="183.1">1K</text>
<text x="139.7" y="182.6">6</text>
<text x="148.8" y="184.7">U2</text>
<text x="163.2" y="180.7">1K</text>
<text x="179.7" y="184.7">CAP</text>
<text x="264.3" y="184.9">V1.0</text>
<text x="118.5" y="190.1">20K</text>
<text x="148.8" y="187.3">239</text>
<text x="264.3" y="192">李和明</text>
<text x="264.3" y="189.6">1/2</text>
</g>
<g font-size="2.1">
<text x="14.3" y="42.8">D</text>
<text x="280.1" y="42.8">D</text>
<text x="223.4" y="78.1">1</text>
<text x="223.4" y="80.4">2</text>
<text x="223.4" y="82.7">3</text>
<text x="230.2" y="82.7">12</text>
<text x="230.2" y="80.4">13</text>
<text x="230.2" y="78.1">14</text>
<text x="14.3" y="87.5">C</text>
<text x="223.4" y="85.1">4</text>
<text x="223.4" y="87.5">5</text>
<text x="223.4" y="89.8">6</text>
<text x="230.2" y="87.5">10</text>
<text x="230.2" y="85.1">11</text>
<text x="231.4" y="89.8">9</text>
<text x="280.1" y="87.5">C</text>
<text x="223.4" y="92.1">7</text>
<text x="231.4" y="92.1">8</text>
<text x="14.3" y="132.1">B</text>
<text x="280.1" y="132.1">B</text>
<text x="14.3" y="176.7">A</text>
<text x="197.3" y="175.5">Title</text>
<text x="280.1" y="176.7">A</text>
<text x="197.3" y="182.6">Size</text>
<text x="209" y="182.6">Number</text>
<text x="256.1" y="182.6">Revision</text>
<text x="197.3" y="189.6">Date:</text>
<text x="197.3" y="192">File:</text>
<text x="198.5" y="186.1">A4</text>
<text x="207.9" y="189.6">14-Jan-2012</text>
<text x="207.9" y="192">D:\变频器\tu20111110\欧美变频器图纸.ddb</text>
<text x="244.3" y="189.6">Sheet</text>
<text x="244.3" y="192">Drawn By:</text>
<text x="250.9" y="189.6">of</text>
</g>
</svg>
